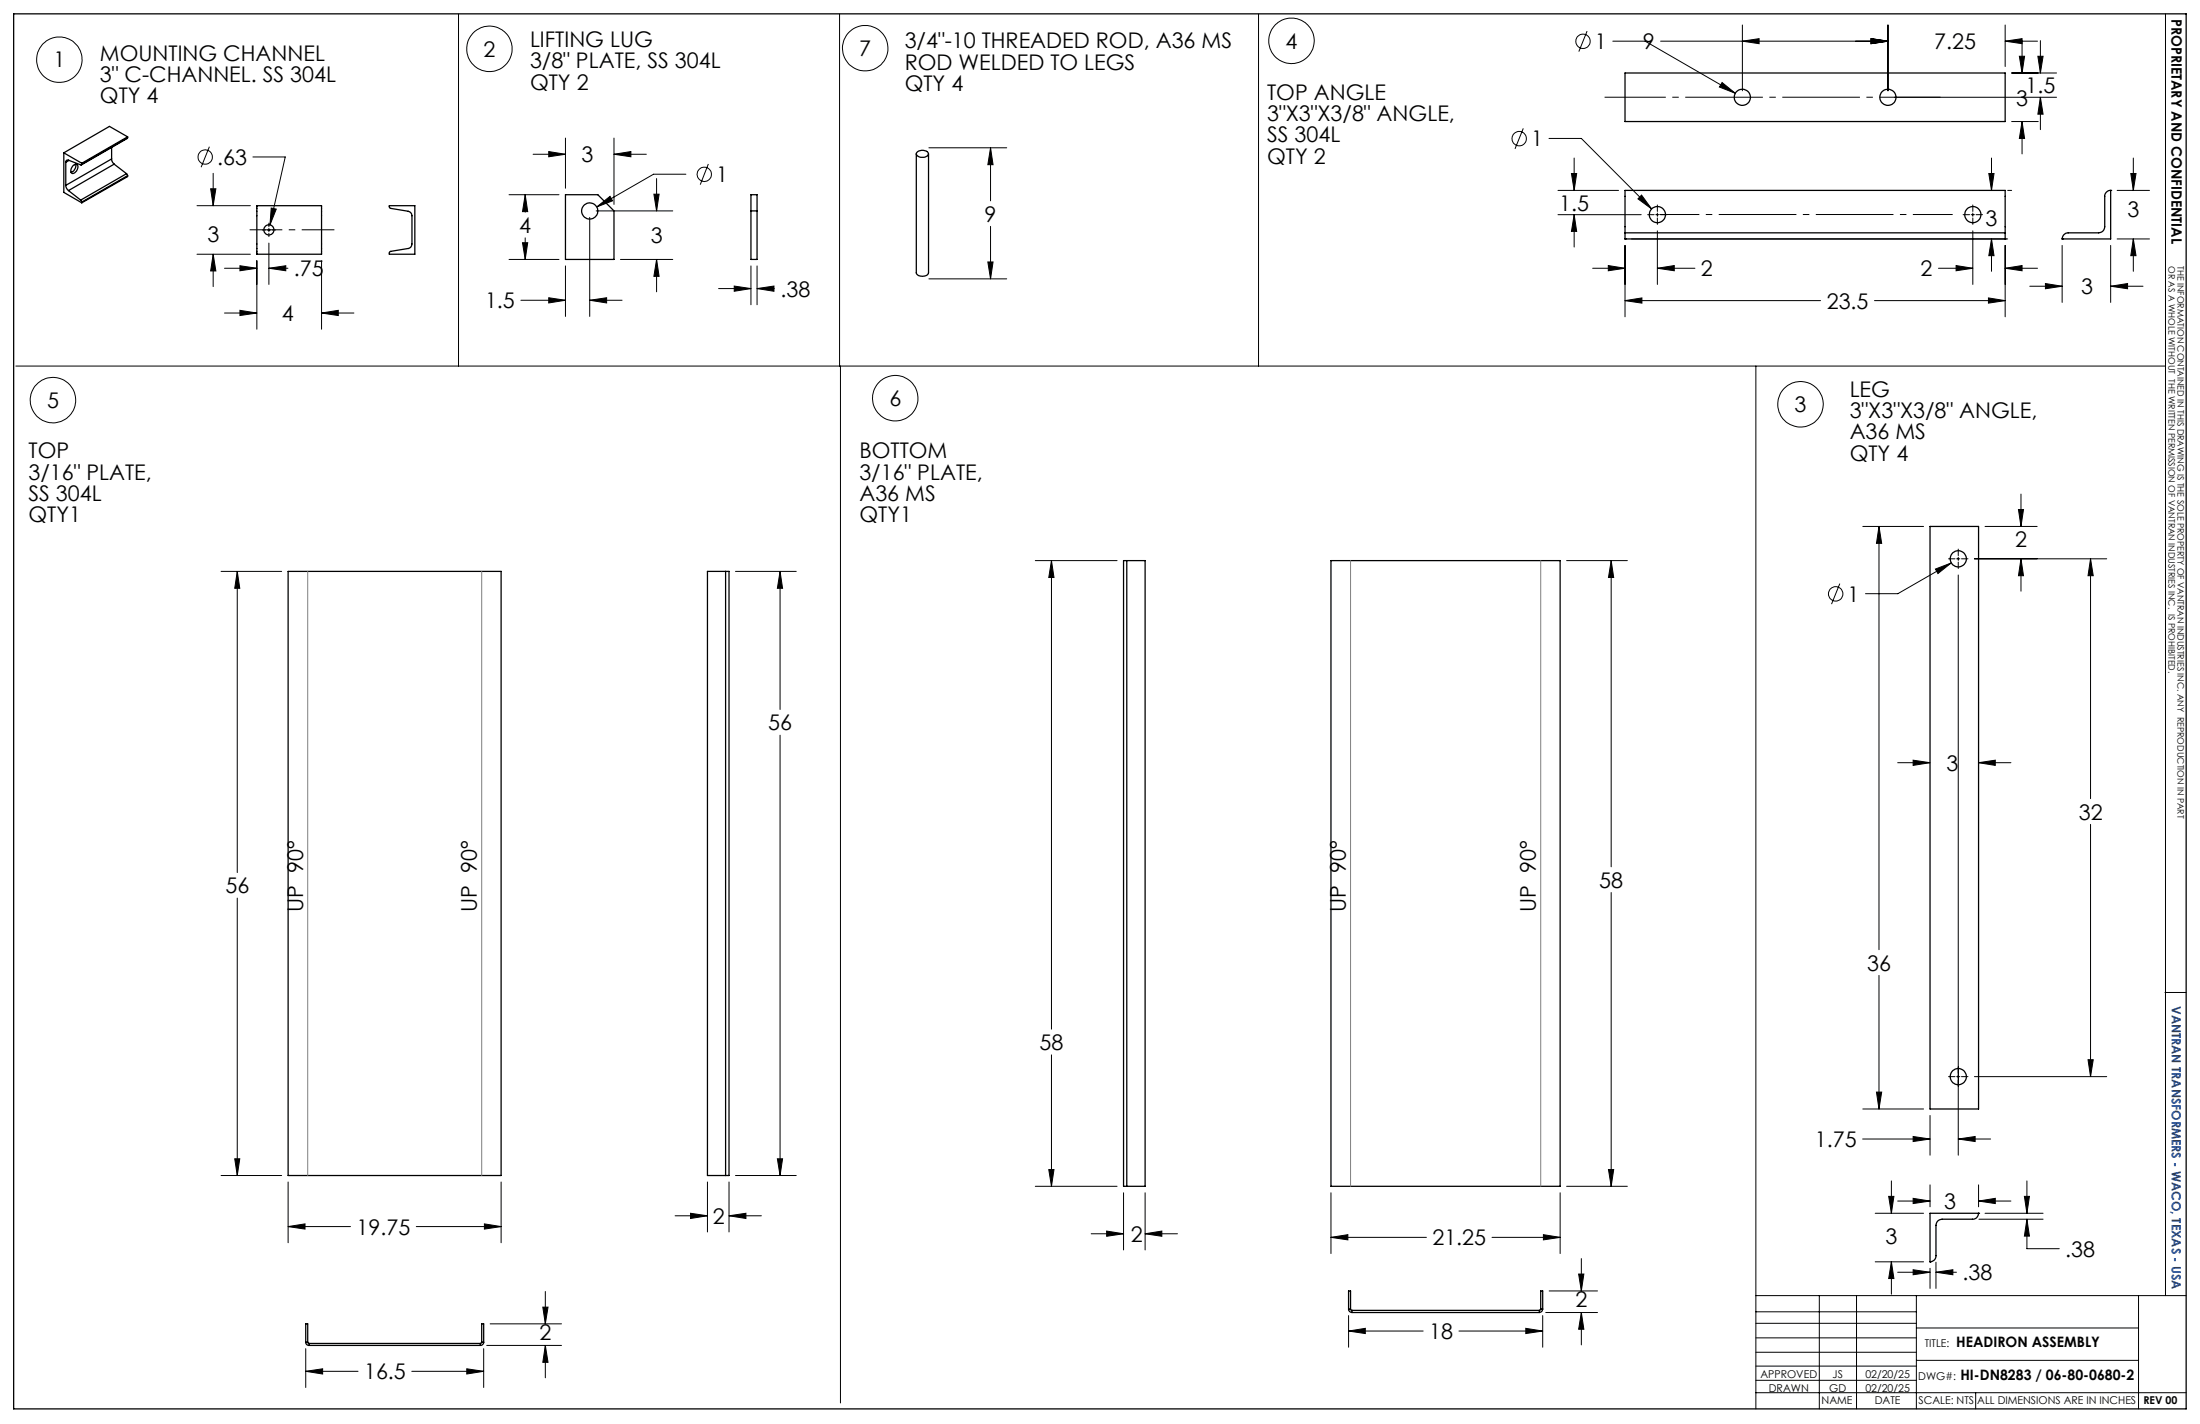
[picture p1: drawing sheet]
<svg xmlns="http://www.w3.org/2000/svg" width="432mm" height="279mm" viewBox="0 0 432 279" stroke-linecap="round" stroke-linejoin="round" font-family="sans-serif">
<g fill="none" stroke="#000" stroke-width=".25">
<path d="M2.7 2.7h426.4v273.7h-426.4zM318.9 14.3h74.7v9.5h-74.7zM12.5 30l3.6 2M12.5 30v7.7l3.6 2.1M12.9 31.9l.2-.4 .3-.1 2.5 1 .2-.2M12.9 36.4l.2 .5 .3 .5M12.9 31.9v4.5M13.4 37.4l2.4 1.9M13.5 31.5l-.6 .4M14.3 32.6a.53 .53 0 0 1 .6-.4 .53 .53 0 0 1 .4 .6 1.17 1.17 0 0 1-1.2 1.2 1.07 1.07 0 0 1 .2-1.4zM14.9 32.2a1.39 1.39 0 0 1-1 1.6M15.8 39.3l.3 .4"/>
<path d="M16.1 32v.2M16.1 39.7v.1M21.9 31.2v.4l.5 .6M21.9 28.9v2.3M21.9 31.2l-9 5.2M22.4 32.2l-9 5.2M22.4 32.2l2.4 1.9M24.8 34.1l.2 .4M24.8 34.1l-9 5.2M25 27l-9 5.3M25 26.8l-3.5-2-9 5.2M25 26.8l-8.9 5.2"/>
<path d="M25 26.8v.2M25 34.5v.1l-8.9 5.2M25 27l-8.9 5.2M25 34.5l-8.9 5.2M111 38.2h6.3l3.2 3.2v9.5h-9.5zM147.4 38.2h1.2v12.7h-1.2zM179.8 30.2v23.3a1.37 1.37 0 0 0 2.4 0v-23.3M180.1 29.8a1.47 1.47 0 0 1 2.1 .4 1.41 1.41 0 0 1-2.4 0zM414.3 37.4a1.14 1.14 0 0 0-1.2 1.1v6a1.2 1.2 0 0 1-1.2 1.2h-6a1.2 1.2 0 0 0-1.2 1.2M414.3 37.4h.1M414.3 37.4v9.5h-9.6M50.4 40.4h12.7v9.5h-12.7z"/>
<path d="M76.4 40.4h5v9.5h-5v-.4l.3-.2 3.6-.6 .3-.2 .3-.6v-5.6l-.1-.4-.7-.4-3.5-.6zM147.4 41.4h1.2M318.9 46.9h.1M318.9 45.7v1.2M318.9 45.7v-8.3h74.7v8.3M318.9 46.9h74.7M318.9 45.7h74.7M393.6 46.9h.1M393.6 45.7v1.2M404.7 46.9h.1M56.6 112.1h41.8v118.5h-41.8zM142.4 112.1h.7v118.5h-.7"/>
<path d="M142.4 112.1h-3.5v118.5h3.5M142.4 112.1v118.5M221.2 110h-.7v122.8h.7M221.2 110h3.6v122.8h-3.6M221.2 110v122.8M261.2 110h45v122.8h-45zM378.8 103.3h9.5v114.3h-9.5zM388.3 238.1h.1M388.3 238.1a1.15 1.15 0 0 1-1.2 1.1h-5.9a1.2 1.2 0 0 0-1.2 1.2v6a1.15 1.15 0 0 1-1.2 1.2M388.3 238.1h-9.5v9.5M264.7 256.9a.66 .66 0 0 0 .7 .6M264.7 256.9h.4"/>
<path d="M264.7 256.9v-3.6h.4v3.6M265.1 256.9l.3 .2M265.4 257.1v.4M265.4 257.1h36.7M265.4 257.5h36.7M302.1 257.1v.4M302.4 256.9l-.3 .2M302.4 256.9h.4M302.4 256.9v-3.6h.4v3.6M302.8 256.9a.73 .73 0 0 1-.7 .6M378.8 247.6h.1M60 263.3a.61 .61 0 0 0 .7 .7"/>
<path d="M60 263.3h.4M60 263.3v-3.5h.4v3.5M60.4 263.3l.3 .3M60.7 263.6v.4M60.7 263.6h33.6M60.7 264h33.6M94.3 263.6v.4M94.5 263.3l-.2 .3M94.5 263.3h.4M94.5 263.3v-3.5h.4v3.5M94.9 263.3a.66 .66 0 0 1-.6 .7"/>
<circle cx="342" cy="19.1" r="1.59"/>
<circle cx="370.6" cy="19.1" r="1.59"/>
<circle cx="52.8" cy="45.1" r="1"/>
<circle cx="115.8" cy="41.4" r="1.57"/>
<circle cx="325.3" cy="42.1" r="1.59"/>
<circle cx="387.2" cy="42.1" r="1.59"/>
<circle cx="384.3" cy="109.6" r="1.58"/>
<circle cx="384.3" cy="211.2" r="1.58"/>
</g>
<g fill="none" stroke="#000" stroke-width=".2">
<path d="M90 2.8v69M164.8 2.8v69M247 2.8v69M311.5 6.1l-1.6 4M316.5 8.1h6.4l17.7 10.2M325.9 8.1h44.7M338 16.2l2.6 2.1-3.1-1.2zM342 4.9v12.9M342 8.1l3.3-.5v1zM367.2 7.6l3.4 .5-3.4 .5zM370.6 4.9v12.9M371.8 19.1h31.8"/>
<path d="M393.6 4.9v8.2M393.6 8.1h6.3M393.6 8.1l3.3-.5v1zM394.8 14.3h8.8M396.3 11h1.1l-.5 3.3zM396.9 8v6.3M400 11h1l-.5 3.3zM400.5 8v6.3M400.5 19.1v6.3M400.5 19.1l.5 3.3h-1zM425 2.7v251.5M41.1 28.8l-1.6 4"/>
<path d="M41.3 37h1.1l-.6 3.4zM41.8 34v6.4M49.6 30.8h6.4l-3 13.3M99.9 38.2h9.8M103.1 38.2l.5 3.3h-1zM103.1 38.2v3.4M104.6 30.3h6.4M107.7 29.7l3.3 .6-3.3 .5zM111 27.1v9.8M120.5 30.3l3.3-.6v1.1zM120.5 27.1v13M120.5 30.3h6.4"/>
<path d="M128.3 38.1h1.1l-.5 3.3zM128.9 35v6.4M134.6 34.2h-6.3l-11.2 6.4M139 32.2l-1.6 4M182.3 29h15.3M194.4 29l.5 3.3h-1zM194.4 29v10.4M299 25.2l-1.6 4M304 27.2h6.4l13.8 13.8M305.8 37.4h11.9M308.4 34h1.1l-.5 3.4zM309 31v6.4"/>
<path d="M322.2 38.3l2 2.7-2.7-2zM390.3 34h1.1l-.5 3.4zM390.9 31v6.4M394.1 37.4h.7M394.8 23.8h5.2M396.9 23.8v6.4M396.9 23.8l.5 3.4h-1.1zM415.5 37.4h6.4M418.2 34h1l-.5 3.4zM418.7 31v6.4M38.7 40.4h10.4M38.7 49.9h10.4"/>
<path d="M41.8 49.9l.6 3.3h-1.1zM41.8 49.9v6.3M44.1 52.6h6.3M47.1 52.1l3.3 .5-3.3 .5zM50.4 51.2v13.4M51.5 45.1h.6M52.5 45.1h.6M52.8 52.6l3.3-.5v1zM52.8 43.8v.7M52.8 44.8v.6M52.8 45.8v.6M52.8 47.7v8.1"/>
<path d="M52.8 52.6h3.7M53.2 40.8l1 .2-1.2 3.1zM53.4 45.1h.7M63.1 51.2v13.4M99.9 50.9h9.8M102.2 58.9h8.8M102.6 47.6h1l-.5 3.3zM103.1 46.7v4.2M107.7 58.4l3.3 .5-3.3 .5zM111 52.2v9.9M115.7 58.9l3.4-.5v1zM115.7 42.7v19.4"/>
<path d="M115.7 58.9h6.4M117 41.4h15M117.1 40.6l2.6-2.1 .5 .9zM121.8 50.9h10.2M128.9 50.9l.5 3.3h-1.1zM128.9 50.9v6.4M141 56.6h6.4M144.1 56.1l3.3 .5-3.3 .5zM147.4 52.2v7.6M148.6 56.6l3.3-.5v1zM148.6 52.2v7.6M148.6 56.6h3.4"/>
<path d="M182.3 54.7h15.3M193.9 51.4h1l-.5 3.3zM194.4 44.4v10.3M305.8 42.1h16.3M309 42.1l.5 3.3h-1.1zM309 42.1v6.4M312.6 52.6h6.3M315.7 52.1l3.2 .5-3.2 .5zM318.9 59l3.4-.5v1zM318.9 48.2v14M318.9 59h38.4M320.2 46.9h73.9"/>
<path d="M323.4 42.1h1.3M325 42.1h.6M325.3 52.6l3.3-.5v1zM325.3 52.6h7.4M325.3 40.2v1.3M325.3 41.8v.6M325.3 42.8v1.2M325.3 45.3v10.5M325.9 42.1h1.3M367.9 59h25.7M380.5 52.6h6.7M383.9 52.1l3.3 .5-3.3 .5z"/>
<path d="M385.3 42.1h1.3M386.9 42.1h.6M387.2 40.2v1.3M387.2 41.8v.6M387.2 42.8v1.2M387.2 45.3v10.5M387.8 42.1h1.3M390.3 58.5l3.3 .5-3.3 .5zM390.9 46.9l.5 3.3h-1.1zM390.9 46.9v6.3M393.6 52.6l3.3-.5v1zM393.6 52.6h6.3"/>
<path d="M393.6 48.2v14M398.4 56.2h6.3M401.5 55.6l3.2 .6-3.2 .5zM404.7 48.2v11.1M414.3 56.2l3.3-.6v1.1zM414.3 48.2v11.1M414.3 56.2h6.3M415.5 46.9h6.4M418.7 46.9l.5 3.3h-1zM418.7 46.9v6.3M3.1 71.8h421.8M44.1 61.4h6.3"/>
<path d="M47.1 60.9l3.3 .5-3.3 .5zM63.1 61.4l3.3-.5v1zM63.1 61.4h6.4M165 71.8v203.5M344.6 71.8v204.6M396.2 100h1l-.5 3.3zM396.7 96.9v6.4M43.4 112.1h11.9M46.6 112.1l.5 3.3h-1zM46.6 112.1v59.1M144.4 112.1h11.9M153.1 112.1l.5 3.3h-1z"/>
<path d="M153.1 112.1v27.1M203.2 110h16.1M206.4 110l.5 3.3h-1.1zM206.4 110v91.9M307.5 110h11.9M316.2 110v60.1M316.2 110l.5 3.3h-1zM361.1 114.5l-1.6 4M365.6 103.3h11.9M368.8 103.3l.5 3.3h-1zM368.8 103.3v83M379.9 111.7l3.1-1.2-2.6 2z"/>
<path d="M382.4 109.6h1.3M383 110.5l-10.5 6h-6.4M384 109.6h.7M384.4 107.7v1.3M384.4 109.3v.7M384.4 110.3v1.2M384.4 112.8v113.9M385 109.6h1.3M387.5 109.6h26M389.6 103.3h10.2M396.7 109.6l.5 3.4h-1zM396.7 109.6v6.4"/>
<path d="M410.3 109.6l.5 3.4h-1zM410.3 109.6v47.1M153.1 144.3v86.3M372.5 149.6h6.3M375.5 149.2l3.3 .4-3.3 .6zM388.3 149.6l3.3-.4v1zM388.3 149.6h6.4M46.6 176.2v54.4M316.2 175.1v57.7M410.3 161.7v49.5M368.8 191.4v26.2M424.9 194.7h4.2"/>
<path d="M206.4 207v25.8M365.6 217.6h11.9M368.3 214.3h1l-.5 3.3zM378.8 218.9v7.8M382.4 211.2h1.3M384 211.2h.7M385 211.2h1.3M387.5 211.2h26M409.8 207.9h1l-.5 3.3zM43.4 230.6h11.9M46.1 227.4h1l-.5 3.2zM56.6 231.9v11.9"/>
<path d="M98.4 231.9v11.9M132.5 238.5h6.4M135.5 238.1l3.4 .4-3.4 .6zM138.9 231.9v9.8M143.1 238.5l3.3-.4v1zM143.1 231.9v9.8M143.1 238.5h6.3M144.4 230.6h11.9M152.6 227.4h1l-.5 3.2zM203.2 232.8h16.1M205.8 229.5h1.1l-.5 3.3zM220.5 234v11.3"/>
<path d="M224.8 234v11.3M261.2 234v12M306.2 234v12M307.5 232.8h11.9M315.7 229.5h1l-.5 3.3zM365.6 223.5h13.2M368.1 238.1h9.4M370.7 234.7h1l-.5 3.4zM371.2 231.7v6.4M372.5 235.7h6.3M375.5 223l3.3 .5-3.3 .5zM375.5 235.1l3.3 .6-3.3 .4z"/>
<path d="M378.8 232.5v4.3M384.4 223.5l3.3-.5v1zM384.4 223.5h6.3M388.3 235.7l3.3-.6v1zM388.3 232.5v4.3M388.3 235.7h6.4M388.4 239.2h12.6M389.6 238.1h11.4M397.3 234.7h1l-.5 3.4zM397.8 239.2l.5 3.3h-1zM397.8 239.2v5.8h6.4M397.8 231.7v6.4"/>
<path d="M56.6 240.7l3.3-.6v1.1zM56.6 240.7h12.2M81.7 240.7h16.7M95.1 240.1l3.3 .6-3.3 .5zM96.2 259.8h14M106.5 256.5h1.1l-.6 3.3zM107 253.4v6.4M214.2 242.1h6.3M217.2 241.5l3.3 .6-3.3 .5zM224.8 242.1l3.2-.6v1.1zM224.8 242.1h6.3M261.2 242.8h18.8"/>
<path d="M261.2 242.8l3.3-.5v1zM264.7 258.1v6.2M292.8 242.8h13.4M302.8 258.1v6.2M302.9 242.3l3.3 .5-3.3 .5zM303.4 257.5h10.1M304.1 253.3h9.4M309.8 250h1.1l-.5 3.3zM310.4 257.5l.5 3.3h-1.1zM310.4 246.9v6.4M310.4 257.5v6.4M344.6 259.6h31.5"/>
<path d="M344.6 254.2h84.5M344.6 257.4h31.5M357.1 254.2v22.2M364.4 254.2v22.2M368.1 247.6h9.4M371.2 247.6l.5 3.3h-1zM371.2 247.6v6.3M372.5 249.6h6.3M375.5 249.1l3.3 .5-3.3 .5zM376.1 254.2v22.2M378.8 248.8v4M380 249.6l3.3-.5v1z"/>
<path d="M380 247.6v5.2M380 249.6h4M419.7 254.2v22.2M60 269.1l3.3-.5v1zM60 264.6v7.6M60 269.1h10.3M80.8 269.1h14.1M91.6 268.6l3.3 .5-3.3 .5zM94.9 264.6v7.6M95.5 264h14.7M107 264l.6 3.3h-1.1zM107 264v6.3"/>
<path d="M264.7 261.2l3.3-.6v1.1zM264.7 261.2h14.6M286.3 261.2h16.5M299.5 260.6l3.3 .6-3.3 .5zM344.6 270.8h31.5M344.6 268h31.5M344.6 265.3h31.5M344.6 262.5h31.5M344.6 273.3h84.5M376.1 266.9h43.6M376.1 260.6h43.6M387.8 273.3v3.1"/>
<circle cx="11.6" cy="11.7" r="4.5"/>
<circle cx="96.1" cy="9.6" r="4.5"/>
<circle cx="169.8" cy="9.5" r="4.5"/>
<circle cx="253.5" cy="8" r="4.5"/>
<circle cx="310.7" cy="8.1" r="1.41"/>
<circle cx="40.3" cy="30.8" r="1.41"/>
<circle cx="138.2" cy="34.2" r="1.4"/>
<circle cx="298.2" cy="27.2" r="1.4"/>
<circle cx="10.4" cy="78.5" r="4.5"/>
<circle cx="175.7" cy="78.1" r="4.5"/>
<circle cx="353.4" cy="79.3" r="4.5"/>
<circle cx="360.3" cy="116.5" r="1.41"/>
</g>
<path d="M49 45.1h16.6" fill="none" stroke="#000" stroke-width=".2" stroke-dasharray="15.2 1.3 1.3 1.3" stroke-dashoffset="8.8" stroke-linecap="butt"/>
<path d="M325.7 42.1h57.6" fill="none" stroke="#000" stroke-width=".2" stroke-dasharray="15.2 1.3 1.3 1.3" stroke-dashoffset="7.4" stroke-linecap="butt"/>
<path d="M380.9 19.1h-66" fill="none" stroke="#000" stroke-width=".2" stroke-dasharray="15.2 1.3 1.3 1.3" stroke-dashoffset="3.2" stroke-linecap="butt"/>
<path d="M60.4 112.1v118.5M94.5 112.1v118.5M265.1 110v122.8M302.4 110v122.8" fill="none" stroke="#808080" stroke-width=".2"/>
<g fill="#000">
<path d="M107.7 29.7l3.3 .6-3.3 .5zM120.5 30.3l3.3-.6v1.1zM103.1 38.2l.5 3.3h-1zM102.6 47.6h1l-.5 3.3zM117.1 40.6l3.1-1.2-.5-.9zM115.7 58.9l3.4-.5v1zM107.7 58.4l3.3 .5-3.3 .5zM128.3 38.1h1.1l-.5 3.3zM128.9 50.9l.5 3.3h-1.1zM63.1 61.4l3.3-.5v1zM47.1 60.9l3.3 .5-3.3 .5zM41.3 37h1.1l-.6 3.4zM41.8 49.9l.6 3.3h-1.1zM53.2 40.8l-.2 3.3 1.2-3.1zM52.8 52.6l3.3-.5v1zM47.1 52.1l3.3 .5-3.3 .5zM390.3 34h1.1l-.5 3.4zM390.9 46.9l.5 3.3h-1.1zM390.3 58.5l3.3 .5-3.3 .5zM318.9 59l3.4-.5v1zM322.2 38.3l-.7 .7 2.7 2zM309 42.1l.5 3.3h-1.1zM308.4 34h1.1l-.5 3.4zM315.7 52.1l3.2 .5-3.2 .5zM325.3 52.6l3.3-.5v1zM383.9 52.1l3.3 .5-3.3 .5zM393.6 52.6l3.3-.5v1zM46.1 227.4h1l-.5 3.2zM46.6 112.1l.5 3.3h-1zM56.6 240.7l3.3-.6v1.1zM95.1 240.1l3.3 .6-3.3 .5zM375.5 149.2l3.3 .4-3.3 .6zM388.3 149.6l3.3-.4v1zM368.3 214.3h1l-.5 3.3zM368.8 103.3l.5 3.3h-1zM396.7 109.6l.5 3.4h-1zM396.2 100h1l-.5 3.3zM379.9 111.7l.5 .8 2.6-2zM409.8 207.9h1l-.5 3.3zM410.3 109.6l.5 3.4h-1zM375.5 223l3.3 .5-3.3 .5zM384.4 223.5l3.3-.5v1zM144.1 56.1l3.3 .5-3.3 .5zM148.6 56.6l3.3-.5v1zM414.3 56.2l3.3-.6v1.1zM401.5 55.6l3.2 .6-3.2 .5zM418.2 34h1l-.5 3.4zM418.7 46.9l.5 3.3h-1zM194.4 29l.5 3.3h-1zM193.9 51.4h1l-.5 3.3zM91.6 268.6l3.3 .5-3.3 .5zM60 269.1l3.3-.5v1zM107 264l.6 3.3h-1.1zM106.5 256.5h1.1l-.6 3.3zM375.5 235.1l3.3 .6-3.3 .4zM388.3 235.7l3.3-.6v1zM371.2 247.6l.5 3.3h-1zM370.7 234.7h1l-.5 3.4zM380 249.6l3.3-.5v1zM375.5 249.1l3.3 .5-3.3 .5zM397.8 239.2l.5 3.3h-1zM397.3 234.7h1l-.5 3.4zM206.4 110l.5 3.3h-1.1zM205.8 229.5h1.1l-.5 3.3zM217.2 241.5l3.3 .6-3.3 .5zM224.8 242.1l3.2-.6v1.1zM135.5 238.1l3.4 .4-3.4 .6zM143.1 238.5l3.3-.4v1zM152.6 227.4h1l-.5 3.2zM153.1 112.1l.5 3.3h-1zM264.7 261.2l3.3-.6v1.1zM299.5 260.6l3.3 .6-3.3 .5zM309.8 250h1.1l-.5 3.3zM310.4 257.5l.5 3.3h-1.1z"/>
<path d="M315.7 229.5h1l-.5 3.3zM316.2 110l.5 3.3h-1zM261.2 242.8l3.3-.5v1zM302.9 242.3l3.3 .5-3.3 .5zM338 16.2l-.5 .9 3.1 1.2zM367.2 7.6l3.4 .5-3.4 .5zM342 8.1l3.3-.5v1zM367.2 7.6l3.4 .5-3.4 .5zM393.6 8.1l3.3-.5v1zM400 11h1l-.5 3.3zM400.5 19.1l.5 3.3h-1zM396.3 11h1.1l-.5 3.3zM396.9 23.8l.5 3.4h-1.1z"/>
</g>
<g font-size="4.2">
<text x="19.6" y="11.9">MOUNTING CHANNEL</text>
<text x="94.9" y="11.1">2</text>
<text x="104" y="9.2">LIFTING LUG</text>
<text x="168.7" y="11">7</text>
<text x="177.6" y="9.5">3/4&quot;-10 THREADED ROD, A36 MS</text>
<text x="252.3" y="9.5">4</text>
<text x="313" y="9.6">1</text>
<text x="322.4" y="9.7">9</text>
<text x="379.6" y="9.7">7.25</text>
<text x="10.5" y="13.2">1</text>
<text x="19.6" y="16.1">3&quot; C-CHANNEL. SS 304L</text>
<text x="104" y="13.4">3/8&quot; PLATE, SS 304L</text>
<text x="104" y="17.6">QTY 2</text>
<text x="177.6" y="13.7">ROD WELDED TO LEGS</text>
<text x="177.6" y="17.8">QTY 4</text>
<text x="19.6" y="20.3">QTY 4</text>
<text x="248.7" y="19.6">TOP ANGLE</text>
<text x="248.7" y="23.7">3&quot;X3&quot;X3/8&quot; ANGLE,</text>
<text x="395.7" y="20.8">3</text>
<text x="397.6" y="18.2">1.5</text>
<text x="248.7" y="27.9">SS 304L</text>
<text x="300.5" y="28.7">1</text>
<text x="42.6" y="32.3">.63</text>
<text x="114.1" y="31.8">3</text>
<text x="140.6" y="35.7">1</text>
<text x="248.7" y="32.1">QTY 2</text>
<text x="306" y="41.3">1.5</text>
<text x="40.7" y="47.5">3</text>
<text x="101.9" y="45.7">4</text>
<text x="127.7" y="47.7">3</text>
<text x="193.3" y="43.5">9</text>
<text x="389.7" y="44.3">3</text>
<text x="417.6" y="42.7">3</text>
<text x="57.7" y="54.2">.75</text>
<text x="153.2" y="58.2">.38</text>
<text x="333.9" y="54.2">2</text>
<text x="377" y="54.2">2</text>
<text x="408.5" y="57.7">3</text>
<text x="55.3" y="63">4</text>
<text x="95.2" y="60.5">1.5</text>
<text x="358.5" y="60.6">23.5</text>
<text x="363" y="77.9">LEG</text>
<text x="9.2" y="80">5</text>
<text x="174.6" y="79.6">6</text>
<text x="352.2" y="80.8">3</text>
<text x="363" y="82.1">3&quot;X3&quot;X3/8&quot; ANGLE,</text>
<text x="5.6" y="90">TOP</text>
<text x="168.7" y="90">BOTTOM</text>
<text x="363" y="86.2">A36 MS</text>
<text x="5.6" y="94.1">3/16&quot; PLATE,</text>
<text x="168.7" y="94.1">3/16&quot; PLATE,</text>
<text x="363" y="90.4">QTY 4</text>
<text x="5.6" y="98.3">SS 304L</text>
<text x="168.7" y="98.3">A36 MS</text>
<text x="5.6" y="102.5">QTY1</text>
<text x="168.7" y="102.5">QTY1</text>
<text x="395.5" y="107.3">2</text>
<text x="362.6" y="118.1">1</text>
<text x="150.8" y="143.3">56</text>
<text x="382.1" y="151.2">3</text>
<text x="408" y="160.8">32</text>
<text x="44.2" y="175.3">56</text>
<text x="59.5" y="179" transform="rotate(-90 59.5 179)">UP 90°</text>
<text x="93.6" y="179" transform="rotate(-90 93.6 179)">UP 90°</text>
<text x="264.1" y="179" transform="rotate(-90 264.1 179)">UP 90°</text>
<text x="301.5" y="179" transform="rotate(-90 301.5 179)">UP 90°</text>
<text x="313.9" y="174.2">58</text>
<text x="366.5" y="190.5">36</text>
<text x="204" y="206">58</text>
<text x="356.2" y="225.1">1.75</text>
<text x="381.6" y="237.2">3</text>
<text x="70" y="242.2">19.75</text>
<text x="139.9" y="240.2">2</text>
<text x="221.9" y="243.7">2</text>
<text x="281.1" y="244.4">21.25</text>
<text x="370.1" y="244">3</text>
<text x="385.2" y="251.2">.38</text>
<text x="405.4" y="246.6">.38</text>
<text x="309.2" y="256.5">2</text>
<text x="105.9" y="262.9">2</text>
<text x="280.5" y="262.7">18</text>
<text x="71.5" y="270.7">16.5</text>
</g>
<g font-size="2.8">
<text x="426.2" y="3.7" transform="rotate(90 426.2 3.7)">PROPRIETARY AND CONFIDENTIAL</text>
<text x="384" y="264.2">HEADIRON ASSEMBLY</text>
<text x="384.8" y="270.8">HI-DN8283 / 06-80-0680-2</text>
</g>
<text font-size="2.5" fill="#003082" x="426.3" y="197.4" transform="rotate(90 426.3 197.4)">VANTRAN TRANSFORMERS - WACO, TEXAS - USA</text>
<g font-size="2.1">
<text x="377.8" y="264.2">TITLE:</text>
<text x="345.5" y="270.3">APPROVED</text>
<text x="347.2" y="273">DRAWN</text>
<text x="357.5" y="275.5">NAME</text>
<text x="359" y="273">GD</text>
<text x="359.7" y="270.3">JS</text>
<text x="366.1" y="273">02/20/25</text>
<text x="366.1" y="270.3">02/20/25</text>
<text x="368" y="275.5">DATE</text>
<text x="376.5" y="270.8">DWG#:</text>
<text x="376.6" y="275.5">SCALE: NTS</text>
<text x="388.1" y="275.5">ALL DIMENSIONS ARE IN INCHES</text>
<text x="420.7" y="275.5">REV 00</text>
</g>
<g font-size="1.8">
<text x="425.6" y="52.2" transform="rotate(90 425.6 52.2)">OR AS A WHOLE WITHOUT THE WRITTEN PERMISSION OF VANTRAN INDUSTRIES INC. IS PROHIBITED.</text>
<text x="427.4" y="52.2" transform="rotate(90 427.4 52.2)">THE INFORMATION CONTAINED IN THIS DRAWING IS THE SOLE PROPERTY OF VANTRAN INDUSTRIES INC. ANY REPRODUCTION IN PART</text>
</g>
</svg>
